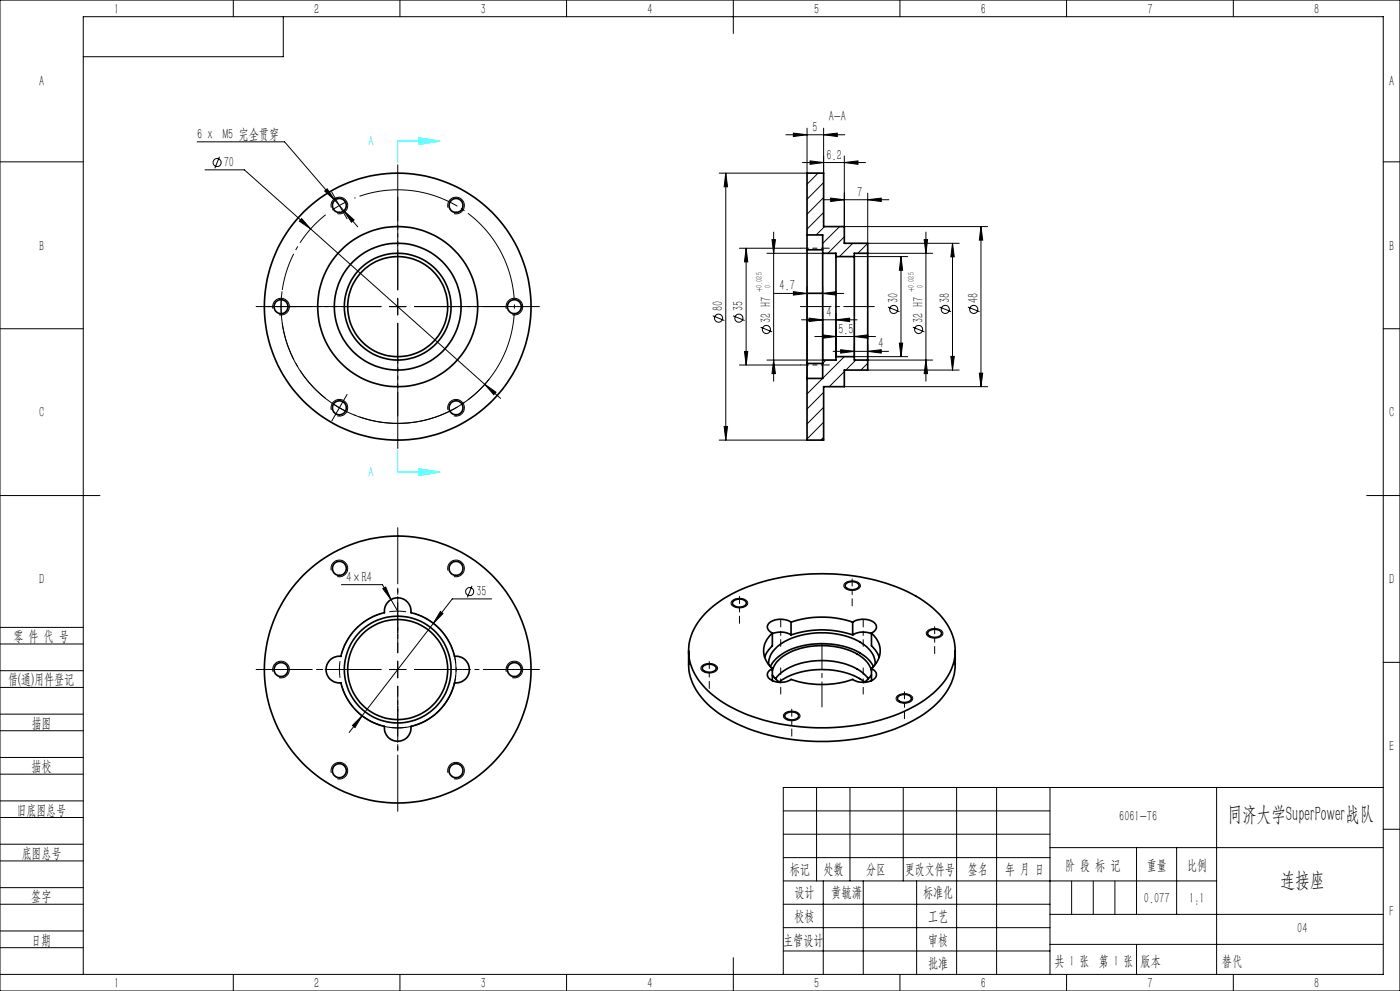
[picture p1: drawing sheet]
<svg xmlns="http://www.w3.org/2000/svg" width="420mm" height="297mm" viewBox="0 0 420 297" stroke-linecap="round" stroke-linejoin="round" font-family="sans-serif">
<g fill="none" stroke="#000" stroke-width=".3">
<path d="M0 0h420v297h-420zM70 0v5M85 5v12h-60M120 0v5M170 0v5M220 0v10M270 0v5M320 0v5M370 0v5M238 39.9l4.1 .5-4.1 .5zM242.1 38.4v13.5h-26.3M247.1 38.4v13.5"/>
<path d="M0 48.5h25M59.2 42.5h26.2l15 17.5M61.5 50.9h11.8l76.9 68.5M65.8 47l-1.3 3.4M97.4 57.3l.7-.7 2.3 3.4zM100.5 59.4l1.3 2.2M217.7 51.9v80M217.7 51.9l.6 4.1h-1.1zM235.8 40.4h17.6M240.7 48.7h18.9M243 48.2l4.1 .5-4.1 .5zM246.9 59.9h19.8"/>
<path d="M247.1 40.4l4.1-.5v1zM249.2 59.4l4.1 .5-4.1 .5zM253.3 48.7l4.1-.5v1zM253.3 46.7v21.2h43M260.3 59.9l4.1-.5v1zM260.3 57.9v15h27.5M415 48.5h5M90.5 65.5l2.7 3.1-3.4-2.3zM99.4 62.2a2.5 2.5 0 0 1 2.1-3.1 2.5 2.5 0 0 1 2.8 2.7 2.5 2.5 0 0 1-3.1 2.2M100.4 60l2.8 3.2M101.8 61.6l-2.1 1.3M101.8 61.6l1.2 2.1"/>
<path d="M103.2 63.2l3 2.7-.8 .7zM103.2 63.2l4.1 4.8M104 60.4l-2.2 1.2M134.4 62.2a2.49 2.49 0 0 1 2.2-3.1 2.49 2.49 0 0 1 2.7 2.7 2.49 2.49 0 0 1-3.1 2.2M221.8 74.4h18.3M223.8 74.4v35M223.8 74.4l.5 4.1h-1zM230.1 75.9h16.7M231.6 71.8h1l-.5 4.1zM232.1 69.6v44.7M256.3 76.9h16M260.3 75.9h19.5"/>
<path d="M270.3 76.9l.5 4.1h-1zM270.3 76.9v30M277.2 71.8h1.1l-.5 4.1zM277.8 69.6v44.7M285.8 72.9v38M285.8 72.9l.5 4.1h-1zM294.3 67.9l.5 4.1h-1zM294.3 67.9v48M0 98.5h25M81.9 92.5a2.51 2.51 0 0 1 2.2-3.1 2.51 2.51 0 0 1 2.7 2.7 2.51 2.51 0 0 1-3.1 2.2M84.6 87.3a35 35 0 0 0 21 36.8 35 35 0 0 0 41.1-10.4M116.8 91.9h5"/>
<path d="M119.3 89.4v5M151.9 92.5a2.5 2.5 0 0 1 2.2-3.1 2.5 2.5 0 0 1 2.7 2.8 2.5 2.5 0 0 1-3.1 2.1M213.8 94.6l3.5 1.5M219.9 94.6l3.5 1.5M228.2 98.1l3.4 1.3M232.3 87.9h20.9M238 87.4l4.1 .5-4.1 .5zM240.5 95.8h16.6M242.1 85.9v27.5M242.7 95.4l4.1 .4-4.1 .6zM246.8 87.9l4.1-.5v1zM246.8 85.9v22h-16.7"/>
<path d="M250.8 95.8l4.1-.4v1zM250.8 93.9v13M256.3 98.9v8h16M266.4 92l3.4 1.4M273.9 98.1l3.4 1.3M281.9 92l3.4 1.4M290.4 92l3.5 1.4M415 98.5h5M145.4 115.2l3.4 2.3-.7 .8zM221.8 109.4h18.3M223.3 105.3h1l-.5 4.1zM232.1 107.9l.5 4.1h-1z"/>
<path d="M244.4 100.9h18.2M246.7 100.4l4.1 .5-4.1 .5zM249.9 105.3h16.7M252.2 104.8l4.1 .5-4.1 .5zM253.3 115.9h43M256.3 100.9l4.1-.5v1zM260.3 105.3l4.1-.5v1zM260.3 103.3v4.6h19.5M260.3 110.9h27.5M269.8 102.8h1l-.5 4.1zM277.8 107.9l.5 4.1h-1.1zM285.3 106.8h1l-.5 4.1z"/>
<path d="M293.8 111.8h1l-.5 4.1zM99.4 122.9a2.51 2.51 0 0 1 2.2-3.2 2.51 2.51 0 0 1 2.7 2.7 2.51 2.51 0 0 1-3.1 2.2M134.4 122.9a2.5 2.5 0 0 1 2.2-3.2 2.5 2.5 0 0 1 2.7 2.7 2.5 2.5 0 0 1-3.1 2.2M215.8 131.9h26.3M217.2 127.8h1.1l-.6 4.1zM0 148.5h30M410 148.5h10M99.4 171a2.5 2.5 0 0 1 2.1-3.2 2.5 2.5 0 0 1 2.8 2.7 2.5 2.5 0 0 1-3.1 2.3M102.4 175.2h12.3l2.6 4.5M114.8 176.4l.9-.5 1.6 3.8zM117.3 179.7l2 3.5M134.4 171a2.49 2.49 0 0 1 2.2-3.1 2.49 2.49 0 0 1 2.7 2.7 2.49 2.49 0 0 1-3.1 2.2"/>
<path d="M141.6 175.6l-1.4 3.4M147.5 179.5h-11.8l-31 40M219.7 180a3.2 3.2 0 0 1 4.6 .7 2.58 2.58 0 0 1-3.5 1.4 1.26 1.26 0 0 1-1.3-.7 1.26 1.26 0 0 1 .2-1.4zM253.4 174.9a3.2 3.2 0 0 1 4.7 .4 2.01 2.01 0 0 1-2.7 1.6 1.73 1.73 0 0 1-2.2-1.8zM0 193h25M0 188h25M119.3 183.2l-2.5 .1M119.3 183.2l2.5 .1M119.3 180.7v5M119.3 198.2v5M132.1 183.3l.8 .6-2.9 2.9zM136.3 196.7a17.5 17.5 0 0 1-8.4 19.2 17.5 17.5 0 0 1-20.8-2.7"/>
<path d="M210.6 199.5a3.2 3.2 0 0 1 4.7 .7 2.67 2.67 0 0 1-3.8 1.3 1.2 1.2 0 0 1-1.1-.7 1.2 1.2 0 0 1 .2-1.3zM278.4 188.9a3.3 3.3 0 0 1 4.5 .7 2.14 2.14 0 0 1-2.9 1.6 1.68 1.68 0 0 1-2-1.8zM415 198.5h5M0 206h25M0 201h25M0 219h25M0 214h25M81.9 201.3a2.51 2.51 0 0 1 2.2-3.1 2.51 2.51 0 0 1 2.7 2.7 2.51 2.51 0 0 1-3.1 2.2M105.7 217.4l2.9-2.9-2.1 3.5zM116.8 200.7h5M151.9 201.3a2.5 2.5 0 0 1 2.2-3.1 2.5 2.5 0 0 1 2.7 2.7 2.5 2.5 0 0 1-3.1 2.2M235.5 213.7a3.1 3.1 0 0 1 4.5 .8 2.44 2.44 0 0 1-3.3 1.4 1.39 1.39 0 0 1-1.5-1.9z"/>
<path d="M269.2 208.6a3.3 3.3 0 0 1 4.6 .5 2.14 2.14 0 0 1-2.9 1.6 1.68 1.68 0 0 1-2-1.8zM0 232h25M0 227h25M99.4 231.6a2.51 2.51 0 0 1 2.2-3.1 2.51 2.51 0 0 1 2.7 2.7 2.51 2.51 0 0 1-3.1 2.2M134.4 231.6a2.5 2.5 0 0 1 2.2-3.1 2.5 2.5 0 0 1 2.7 2.7 2.5 2.5 0 0 1-3.1 2.2M245 236v28M255 236v28M271 236v28M287 236v56M299 236v56M315 236v56M365 236v56"/>
<path d="M415 236h-180v56M0 245h25M0 240h25M0 258h25M0 253h25M235 243h80M235 250h80M235 257h80M315 254h100M341 254v20M353 254v20M415 248.5h5"/>
<path d="M0 271h25M0 266h25M0 279h25M235 271h80M235 264h130M235 278h80M247 264v28M259 264v28M275 264v28M315 274h100M0 284h25M0 292h415v-287h-390v287"/>
<path d="M70 292v5M120 292v5M170 292v5M220 287v10M235 285h80M270 292v5M315 283h100M320 292v5M370 292v5"/>
<circle cx="65.1" cy="48.7" r="1.22"/>
<circle cx="215.6" cy="95.4" r="1.2"/>
<circle cx="221.7" cy="95.4" r="1.21"/>
<circle cx="229.9" cy="98.7" r="1.2"/>
<circle cx="268.1" cy="92.7" r="1.22"/>
<circle cx="275.6" cy="98.8" r="1.21"/>
<circle cx="283.6" cy="92.7" r="1.21"/>
<circle cx="292.1" cy="92.7" r="1.21"/>
<circle cx="140.9" cy="177.3" r="1.22"/>
</g>
<path d="M125.7 41.3l6.3 1-6.3 1zM132 42.3h-12.7v6.3M119.3 135.1v6.4h12.7M125.7 140.5l6.3 1-6.3 1z" fill="none" stroke="#0ff" stroke-width=".3"/>
<path d="M84.3 91.9l.1 2.5M84.3 91.9l.1-2.5M101.8 122.2l2.2 1.2M101.8 122.2l-2.1-1.3M101.8 200.6l.2 2.5M101.8 200.6l.2-2.4M119.3 218.1l2.5-.1M119.3 218.1l-2.5-.1" fill="none" stroke="#000" stroke-width=".3" stroke-dasharray="30.5 1.3 1.3 1.3" stroke-linecap="butt"/>
<path d="M97.7 64.4a35 35 0 0 0-13 22.5M84.7 96.9a35 35 0 0 0 13 22.5" fill="none" stroke="#000" stroke-width=".3" stroke-dasharray="30.5 1.3 1.3 1.3" stroke-dashoffset="19.1" stroke-linecap="butt"/>
<path d="M106.3 124.4a35 35 0 0 0 48-32.5 35 35 0 0 0-48-32.5" fill="none" stroke="#000" stroke-width=".3" stroke-dasharray="30.5 1.3 1.3 1.3" stroke-dashoffset="-1.6" stroke-linecap="butt"/>
<path d="M114.4 183.9a17.5 17.5 0 0 0-11.9 11.8M102.5 205.6a17.5 17.5 0 0 0 11.9 11.8" fill="none" stroke="#000" stroke-width=".3" stroke-dasharray="30.5 1.3 1.3 1.3" stroke-dashoffset="23.6" stroke-linecap="butt"/>
<path d="M124.3 217.4a17.5 17.5 0 0 0 12.5-16.8 17.5 17.5 0 0 0-12.5-16.7" fill="none" stroke="#000" stroke-width=".3" stroke-dasharray="30.5 1.3 1.3 1.3" stroke-dashoffset="9.9" stroke-linecap="butt"/>
<path d="M246.6 193v18.9" fill="none" stroke="#000" stroke-width=".3" stroke-dasharray="30.5 1.3 1.3 1.3" stroke-dashoffset="23"/>
<path d="M234.2 193.7v-7.8M259 193.7v-7.8M234.2 208v-7.8M259 208v-7.8" fill="none" stroke="#000" stroke-width=".3" stroke-dasharray="30.5 1.3 1.3 1.3" stroke-dashoffset="28.5"/>
<path d="M221.8 186.8v-8.1M255.6 181.6v-8.1M280.4 195.9v-8.1M212.8 206.3v-8M271.3 215.4v-8.1M237.5 220.6v-8.1" fill="none" stroke="#000" stroke-width=".3" stroke-dasharray="30.5 1.3 1.3 1.3" stroke-dashoffset="28.3"/>
<path d="M240.1 91.9h22.2" fill="none" stroke="#000" stroke-width=".3" stroke-dasharray="30.5 1.3 1.3 1.3" stroke-dashoffset="21.3"/>
<path d="M248.8 74.4h-8.7M248.8 109.4h-8.7" fill="none" stroke="#000" stroke-width=".3" stroke-dasharray="30.5 1.3 1.3 1.3" stroke-dashoffset="28"/>
<path d="M321.5 264v10M328 264v10M334.5 264v10M341 283v9" fill="none" stroke="#0a0605" stroke-width=".3"/>
<path d="M114.3 91.9h-37.5M119.3 86.9v-37.5M119.3 96.9v37.5M124.3 91.9h37.5M119.3 195.6v-37.5M114.3 200.6h-37.5M119.3 205.6v37.5M124.3 200.6h37.5" fill="none" stroke="#000" stroke-width=".3" stroke-dasharray="30.5 1.3 1.3 1.3" stroke-dashoffset="13.6"/>
<g fill="none" stroke="#000" stroke-width=".3" stroke-dasharray="30.5 1.3 1.3 1.3">
<path d="M100.6 59.4l-1.1-1.8M103.1 63.7l1 1.9M81.8 91.9h-2.1M84.3 91.9h-2.5M84.3 91.9h2.5M86.8 91.9h2.1M119.3 91.9v-2.5M119.3 91.9h-2.5M119.3 91.9v2.5M119.3 91.9h2.5M100.6 124.4l-1.1 1.8M101.8 122.2l-1.2 2.2"/>
<path d="M101.8 122.2l1.3-2.2M103.1 120l1-1.8M119.3 178.1v-1.5M119.3 188.1v1.5M96.8 200.6h-1.5M101.8 200.6h-2.5M101.8 200.6h2.5M106.8 200.6h1.5M119.3 218.1v2.5M119.3 218.1v-2.5M119.3 213.1v-1.5M119.3 200.6v-2.5"/>
<path d="M119.3 200.6h-2.5M119.3 200.6v2.5M119.3 200.6h2.5M119.3 223.1v1.5"/>
</g>
<path d="M114.3 91.9h-27.8M119.3 86.9v-27.8M119.3 96.9v27.8M124.3 91.9h27.8" fill="none" stroke="#000" stroke-width=".3" stroke-dasharray="30.5 1.3 1.3 1.3" stroke-dashoffset="18.5"/>
<path d="M119.3 195.6v-9.8M114.3 200.6h-9.8M119.3 205.6v9.9M124.3 200.6h9.9" fill="none" stroke="#000" stroke-width=".3" stroke-dasharray="30.5 1.3 1.3 1.3" stroke-dashoffset="27.4"/>
<path d="M125.7 41.3l6.3 1-6.3 1zM125.7 140.5l6.3 1-6.3 1z" fill="#0ff"/>
<g fill="#000">
<path d="M217.7 51.9l.6 4.1h-1.1zM217.2 127.8h1.1l-.6 4.1z"/>
<path d="M247.1 40.4l4.1-.5v1zM238 39.9l4.1 .5-4.1 .5z"/>
<path d="M260.3 59.9l4.1-.5v1zM249.2 59.4l4.1 .5-4.1 .5zM253.3 48.7l4.1-.5v1zM243 48.2l4.1 .5-4.1 .5zM260.3 105.3l4.1-.5v1zM252.2 104.8l4.1 .5-4.1 .5zM256.3 100.9l4.1-.5v1zM246.7 100.4l4.1 .5-4.1 .5zM250.8 95.8l4.1-.4v1zM242.7 95.4l4.1 .4-4.1 .6z"/>
<path d="M277.2 71.8h1.1l-.5 4.1zM277.8 107.9l.5 4.1h-1.1zM270.3 76.9l.5 4.1h-1zM269.8 102.8h1l-.5 4.1zM285.8 72.9l.5 4.1h-1zM285.3 106.8h1l-.5 4.1zM294.3 67.9l.5 4.1h-1zM293.8 111.8h1l-.5 4.1zM231.6 71.8h1l-.5 4.1zM232.1 107.9l.5 4.1h-1zM223.8 74.4l.5 4.1h-1zM223.3 105.3h1l-.5 4.1z"/>
<path d="M145.4 115.2l2.7 3.1 .7-.8zM90.5 65.5l-.7 .8 3.4 2.3zM103.2 63.2l2.2 3.4 .8-.7zM97.4 57.3l3 2.7-2.3-3.4zM238 87.4l4.1 .5-4.1 .5zM246.8 87.9l4.1-.5v1zM105.7 217.4l.8 .6 2.1-3.5zM132.1 183.3l-2.1 3.5 2.9-2.9zM114.8 176.4l2.5 3.3-1.6-3.8z"/>
</g>
<g fill="none" stroke="#000" stroke-width=".5">
<path d="M242.1 70.4v4.5M242.1 74.9v13M242.1 70.4v-18.5h5v16h6.2v5h7v3M242.1 70.4h4.7v5.5M242.1 74.9h4.7M246.8 75.9v32M246.8 75.9h4v1M250.8 76.9v30M250.8 76.9h5.5M256.3 76.9v30M260.3 75.9v32M260.3 75.9h-4v1"/>
<path d="M242.1 95.9v13M242.1 87.9v8M242.1 95.9h4.7M242.1 87.9h4.7M242.1 108.9v4.5M242.1 108.9h4.7M246.8 107.9v5.5h-4.7M250.8 106.9v1h-4M250.8 106.9h5.5M256.3 106.9v1h4M260.3 107.9v3h-7v5h-6.2v16h-5v-18.5M253.8 174.9a2.63 2.63 0 0 1 3.9 .6 2.4 2.4 0 0 1-3.6 .9l-.5-.6z"/>
<path d="M106.5 188.7a17.6 17.6 0 0 1 8.8-5.1 4 4 0 0 1 4-4.4 4 4 0 0 1 4 4.4 17.5 17.5 0 0 1 13 13.1 4 4 0 0 1 4.5 4 4 4 0 0 1-4.5 3.9 17.5 17.5 0 0 1-13 13.1 4 4 0 0 1-4 4.5 4 4 0 0 1-4-4.5 17.5 17.5 0 0 1-13-13.1 4 4 0 0 1-4.5-3.9 4 4 0 0 1 4.5-4 17.7 17.7 0 0 1 4.2-8zM206.6 195v4.1a18.1 18.1 0 0 0 8.4 14.2 54.2 54.2 0 0 0 31.6 8.9 54.4 54.4 0 0 0 31.5-8.9 18.1 18.1 0 0 0 8.5-14.2v-4.1M210.9 199.7a2.7 2.7 0 0 1 4 .5 2.4 2.4 0 0 1-3.6 .9l-.6-.5zM211.4 184a41.6 41.6 0 0 1 22.2-10.8 63.1 63.1 0 0 1 40 4.8 24.8 24.8 0 0 1 12.1 12.3 15.2 15.2 0 0 1-4.8 16.6 44.6 44.6 0 0 1-24.5 10.5 62.4 62.4 0 0 1-36.9-5.4 23.4 23.4 0 0 1-12.4-13.1 15.1 15.1 0 0 1 4.3-14.9zM220 180.2a2.58 2.58 0 0 1 3.9 .5 2.34 2.34 0 0 1-3.6 .9l-.6-.8zM230.6 199.1a7.7 7.7 0 0 1 4.7-6.8 24.4 24.4 0 0 1 24 .9 7.1 7.1 0 0 1 3.3 5.9M231.1 199.8a13.8 13.8 0 0 1 10.3-6.4 23.8 23.8 0 0 1 17.9 3.1l1.6 1.5 1.1 1.8M231.7 189.7a6.7 6.7 0 0 0 0 10.7M231.7 189.7v3.8l-1.5 1.8-.8 1.7M231.7 189.9a6.2 6.2 0 0 1 5.6 .4M237.3 186.5a28.8 28.8 0 0 1 18.5 0M237.3 186.5a5.5 5.5 0 0 0-6.9 .7 1.81 1.81 0 0 0 1.3 2.5"/>
<path d="M237.3 190.3a28.8 28.8 0 0 1 18.5 0M237.3 186.5v3.8M255.8 186.5a5.6 5.6 0 0 1 6.9 .7 1.81 1.81 0 0 1-1.3 2.5M255.8 186.5v3.8M261.4 189.7a6.7 6.7 0 0 1 0 10.7M261.4 189.9a6.3 6.3 0 0 0-5.6 .4M261.4 189.7v3.8l1.6 1.8 .7 1.7M278.6 189.2a2.6 2.6 0 0 1 3.9 .6 2.34 2.34 0 0 1-3.6 .9l-.6-.8zM231.7 200.4a1.83 1.83 0 0 0-1.5 1.7 1.83 1.83 0 0 0 1.4 1.8 6.3 6.3 0 0 0 5.7-.3 28.8 28.8 0 0 0 18.5 0 5.5 5.5 0 0 0 6.9-.7 1.79 1.79 0 0 0-1.3-2.5M231.7 202.3l2.2 2.2M231.7 201a10.4 10.4 0 0 1 7.7-6.4 23 23 0 0 1 19.1 2.3 7.5 7.5 0 0 1 2.9 4.1M231.7 200.4v3.6"/>
<path d="M232.7 203.4a15.8 15.8 0 0 1 11.5-5.3 21.2 21.2 0 0 1 14.9 3.8l1.4 1.5M233.7 204.4a24.2 24.2 0 0 1 20.9-2.5l2.5 1 2.3 1.5M235.7 214a2.67 2.67 0 0 1 3.9 .5 2.34 2.34 0 0 1-3.6 .9l-.6-.8zM261.4 202.3l-2.1 2.2M261.4 200.4v3.6M269.5 208.7a2.58 2.58 0 0 1 3.9 .6 2.34 2.34 0 0 1-3.6 .9l-.5-.6z"/>
<circle cx="101.8" cy="61.6" r="2.1"/>
<circle cx="136.8" cy="61.6" r="2.09"/>
<circle cx="84.3" cy="91.9" r="2.11"/>
<circle cx="119.3" cy="91.9" r="19"/>
<circle cx="119.3" cy="91.9" r="24"/>
<circle cx="119.3" cy="91.9" r="15"/>
<circle cx="119.3" cy="91.9" r="16"/>
<circle cx="119.3" cy="91.9" r="40"/>
<circle cx="154.3" cy="91.9" r="2.1"/>
<circle cx="101.8" cy="122.2" r="2.11"/>
<circle cx="136.8" cy="122.2" r="2.1"/>
<circle cx="101.8" cy="170.4" r="2.11"/>
<circle cx="136.8" cy="170.4" r="2.1"/>
<circle cx="84.3" cy="200.7" r="2.11"/>
<circle cx="119.3" cy="200.7" r="40"/>
<circle cx="119.3" cy="200.7" r="16"/>
<circle cx="119.3" cy="200.7" r="15"/>
<circle cx="154.3" cy="200.7" r="2.1"/>
<circle cx="101.8" cy="231" r="2.1"/>
<circle cx="136.8" cy="231" r="2.09"/>
</g>
<g fill="none" stroke="#000" stroke-width=".3">
<path d="M245.4 51.9l-3.3 3.3M247.1 54.7l-5 5M247.1 59.2l-5 5M247.1 63.7l-5 5M247.4 67.9l-2.5 2.5M251.9 67.9l-5.1 5.1M253.3 71l-4.9 4.9M255.8 72.9l-4 4M260.3 73l-2.9 2.9M242.3 113.4l-.2 .2M247.1 117.6l-5 5M247.8 107.9l-1 1"/>
<path d="M253.3 106.9l-11.2 11.2M253.3 111.4l-4.5 4.5M253.3 115.8v.1M256.8 107.9l-3 3M260.3 108.9l-2 2M247.1 122.1l-5 5M247.1 126.5l-5 5M247.1 131.1l-.9 .8"/>
</g>
<g font-size="6.3">
<text x="368.2" y="246.2">同济大学SuperPower战队</text>
<text x="384.2" y="266">连接座</text>
</g>
<g font-size="4.4">
<text x="34.2" y="4.1">1</text>
<text x="94.2" y="4.1">2</text>
<text x="144.2" y="4.1">3</text>
<text x="194.2" y="4.1">4</text>
<text x="244.2" y="4.1">5</text>
<text x="294.2" y="4.1">6</text>
<text x="344.2" y="4.1">7</text>
<text x="394.2" y="4.1">8</text>
<text x="11.7" y="25.9">A</text>
<text x="416.7" y="25.9">A</text>
<text x="59.2" y="41.7">6 x M5 完全贯穿</text>
<text x="243.7" y="39.5">5</text>
<text x="248.6" y="36.1">A-A</text>
<text x="248" y="47.8">6.2</text>
<text x="67.2" y="50">70</text>
<text x="257.1" y="59">7</text>
<text x="11.7" y="75.1">B</text>
<text x="416.7" y="75.1">B</text>
<text x="233.9" y="87">4.7</text>
<text x="216.9" y="93.3" transform="rotate(-90 216.9 93.3)">80</text>
<text x="223" y="93.3" transform="rotate(-90 223 93.3)">35</text>
<text x="247.9" y="95">4</text>
<text x="269.4" y="90.7" transform="rotate(-90 269.4 90.7)">30</text>
<text x="284.9" y="90.7" transform="rotate(-90 284.9 90.7)">38</text>
<text x="293.4" y="90.7" transform="rotate(-90 293.4 90.7)">48</text>
<text x="231.2" y="96.7" transform="rotate(-90 231.2 96.7)">32 H7</text>
<text x="251.5" y="100">5.5</text>
<text x="276.9" y="96.7" transform="rotate(-90 276.9 96.7)">32 H7</text>
<text x="263.5" y="104.4">4</text>
<text x="11.7" y="125.1">C</text>
<text x="416.7" y="125.1">C</text>
<text x="11.7" y="175.1">D</text>
<text x="104" y="174.3">4×R4</text>
<text x="142.9" y="178.6">35</text>
<text x="416.7" y="175.1">D</text>
<text x="4" y="192">零 件 代 号</text>
<text x="2.5" y="205.1">借(通)用件登记</text>
<text x="9.5" y="218.1">描图</text>
<text x="416.7" y="225.1">E</text>
<text x="9.5" y="231.1">描校</text>
<text x="5" y="244.2">旧底图总号</text>
<text x="335.8" y="246.2">6061-T6</text>
<text x="6.5" y="257.2">底图总号</text>
<text x="236.9" y="261.9">标记</text>
<text x="247.1" y="261.9">处数</text>
<text x="259.9" y="261.9">分区</text>
<text x="271.5" y="261.9">更改文件号</text>
<text x="290.4" y="261.9">签名</text>
<text x="301.5" y="261.9">年 月 日</text>
<text x="319.5" y="260.6">阶 段 标 记</text>
<text x="344" y="260.6">重量</text>
<text x="356.1" y="260.6">比例</text>
<text x="238.3" y="268.9">设计</text>
<text x="249.4" y="268.9">黄毓潇</text>
<text x="276.9" y="268.9">标准化</text>
<text x="9.4" y="270.1">签字</text>
<text x="343.2" y="270.7">0.077</text>
<text x="356.8" y="270.7">1:1</text>
<text x="416.8" y="274.4">F</text>
<text x="238.3" y="276.1">校核</text>
<text x="278.4" y="276">工艺</text>
<text x="389.2" y="279.6">04</text>
<text x="9.4" y="283.2">日期</text>
<text x="234.9" y="283.3">主管设计</text>
<text x="278.4" y="283.3">审核</text>
<text x="278.4" y="290.2">批准</text>
<text x="316.4" y="289.4">共 1 张 第 1 张</text>
<text x="342.1" y="289.4">版本</text>
<text x="34.2" y="296.1">1</text>
<text x="94.2" y="296.1">2</text>
<text x="144.2" y="296.1">3</text>
<text x="194.2" y="296.1">4</text>
<text x="244.2" y="296.1">5</text>
<text x="294.2" y="296.1">6</text>
<text x="344.2" y="296.1">7</text>
<text x="394.2" y="296.1">8</text>
</g>
<g font-size="4.4" fill="#0ff">
<text x="110.6" y="43.8">A</text>
<text x="110.6" y="143">A</text>
</g>
<text font-size="4.4" fill="#0a0605" x="366.6" y="289.4">替代</text>
<g font-size="2.6">
<text x="228.6" y="87.5" transform="rotate(-90 228.6 87.5)">+0.025</text>
<text x="231.2" y="86.2" transform="rotate(-90 231.2 86.2)">0</text>
<text x="274.3" y="87.5" transform="rotate(-90 274.3 87.5)">+0.025</text>
<text x="276.9" y="86.2" transform="rotate(-90 276.9 86.2)">0</text>
</g>
</svg>
